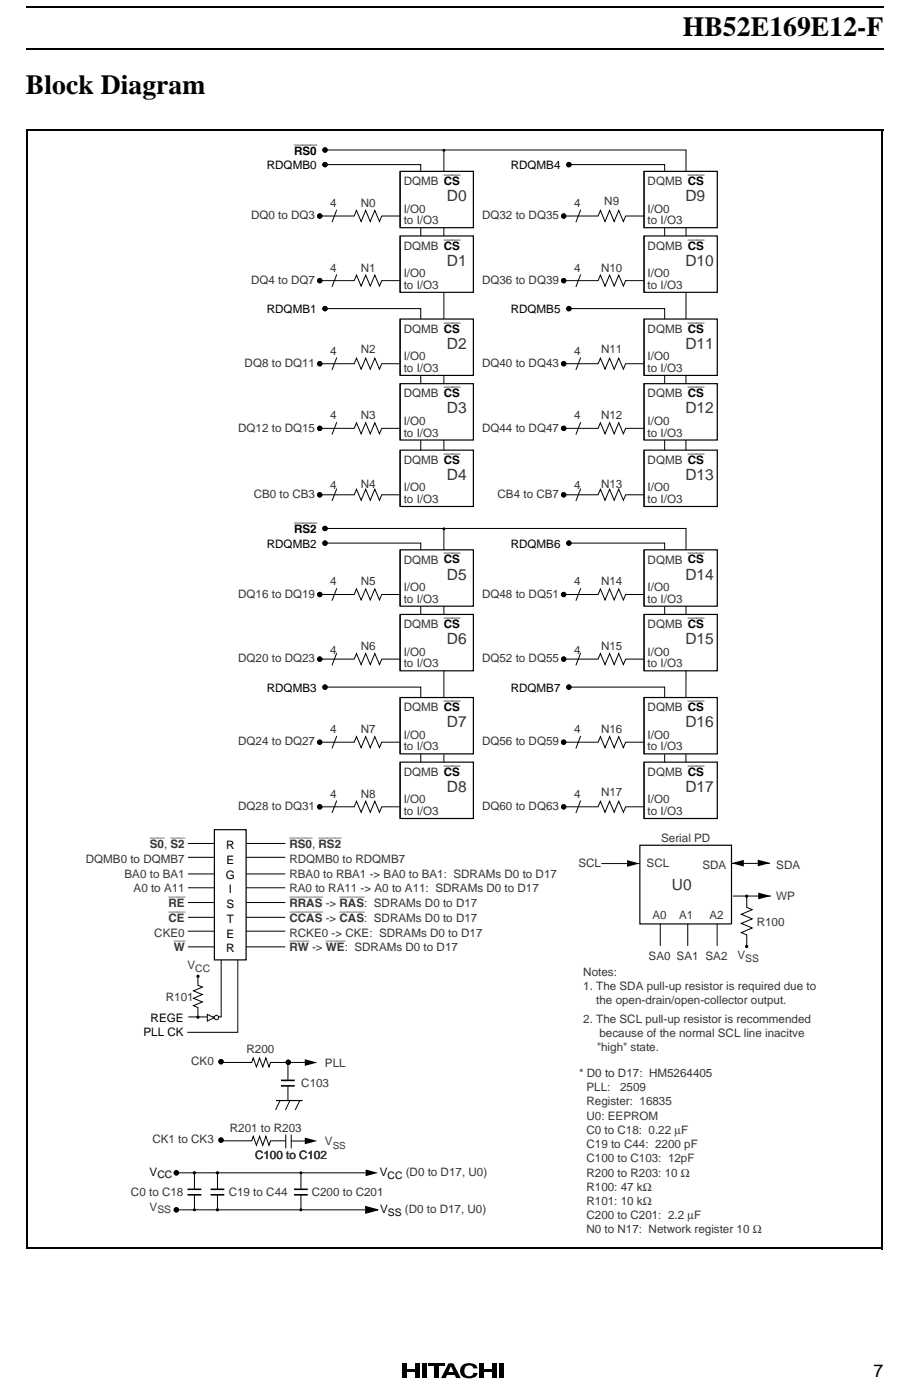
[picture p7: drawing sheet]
<svg xmlns="http://www.w3.org/2000/svg" width="162mm" height="249mm" viewBox="0 0 162 249" stroke-linecap="round" stroke-linejoin="round" font-family="sans-serif">
<path d="M4.6 1.3h152.5M4.6 8.7h152.5" fill="none" stroke="#000" stroke-width=".25"/>
<path d="M71.4 242.3h18.2v3.1h-18.2z" fill="#fff"/>
<g fill="#000">
<path d="M71.6 242.6h.7v2.6h-.7zM72.3 243.6h1.5v.4h-1.5zM73.8 242.6h.7v2.6h-.7zM75.1 242.6h.7v2.6h-.7zM77.2 242.6h.7v2.6h-.7zM79.5 244.2h1.4v.4h-1.4zM79.9 242.6h.7l1.3 2.6h-.8zM79.7 242.6h.7l-1.2 2.6h-.8zM82.2 242.9a2.11 2.11 0 0 1 2.5 .1l.2 .4h-.8a.6 .6 0 0 0-.7-.5 .94 .94 0 0 0-.8 1.3 .94 .94 0 0 0 1.4 .3l.1-.3h.8a1.22 1.22 0 0 1-1.5 1 1.36 1.36 0 0 1-1.5-.7 1.36 1.36 0 0 1 .3-1.6zM85.2 242.6h.8v2.6h-.8zM86 243.6h1.5v.4h-1.5zM87.5 242.6h.7v2.6h-.7z"/>
<path d="M88.7 242.6h.7v2.6h-.7z"/>
</g>
<path d="M76.1 242.8h2.9" fill="none" stroke="#000" stroke-width=".44"/>
<path d="M15.2 25.1h131.2v195h-131.2z" fill="#fff"/>
<path d="M39.3 170.7v10.2h-5.8" fill="none" stroke="#000" stroke-width=".18"/>
<g fill="#fff" stroke="#000" stroke-width=".18">
<path d="M33.4 150.1h17.3z"/>
<path d="M33.4 152.5h17.3z"/>
<path d="M33.4 155.5h17.3z"/>
<path d="M33.4 157.9h17.3z"/>
<path d="M33.4 160.6h17.3z"/>
<path d="M33.4 163.2h17.3z"/>
<path d="M33.4 165.7h17.3z"/>
<path d="M33.4 168.4h17.3z"/>
</g>
<path d="M57.8 29.3h17v13.2M78.9 26.7v53.9" fill="none" stroke="#000" stroke-width=".18"/>
<path d="M71.1 30.5h13v10h-13z" fill="#fff" stroke="#000" stroke-width=".21"/>
<g fill="#000">
<path d="M111.5 153l2.2 .6-2.2 .6zM130 153.6l2.2-.6v1.2zM134.7 152.9l2.2 .6-2.2 .6zM65 208.1l2.2 .6-2.2 .5z"/>
<circle cx="57.8" cy="26.7" r=".46"/>
<circle cx="57.8" cy="29.3" r=".46"/>
</g>
<g fill="none" stroke="#000" stroke-width=".18">
<circle cx="57.8" cy="26.7" r=".39"/>
<circle cx="57.8" cy="29.3" r=".39"/>
</g>
<path d="M36.9 180.5l1.2 .6-1.2 .5z" fill="#fff" stroke="#000" stroke-width=".18"/>
<g fill="none" stroke="#000" stroke-width=".18">
<path d="M31.3 208.6h33.7M31.3 215.2h33.7M65 214.6l2.2 .6-2.2 .6z"/>
<circle cx="31.3" cy="208.7" r=".39"/>
<circle cx="31.3" cy="215.2" r=".39"/>
</g>
<g fill="#000">
<path d="M65 214.6l2.2 .6-2.2 .6z"/>
<circle cx="31.3" cy="215.2" r=".46"/>
<circle cx="31.3" cy="208.7" r=".46"/>
</g>
<path d="M113.7 150.4h16.3v14h-16.3z" fill="#fff" stroke="#000" stroke-width=".21"/>
<g fill="none" stroke="#000" stroke-width=".18">
<path d="M56.8 38.4h6.2l.4-1 .8 2 .8-2 .8 2 .8-2 .8 2 .5-1h3.2M57.9 26.7h64v53.9M59.9 37.3l-.9 2.2M106.9 153.6h6.8M130 153.6h6.9M130.3 159.4h6.8M34.6 208.6v3M34.6 212.6v2.6M38.7 208.6v3M38.7 212.6v2.6M50.8 201.8v2.5M51.8 201.8v2.5"/>
<path d="M53.5 208.6v3M53.5 212.6v2.6"/>
<circle cx="56.8" cy="38.4" r=".39"/>
</g>
<g fill="#000">
<path d="M134.8 158.8l2.2 .6-2.2 .6z"/>
<circle cx="56.8" cy="38.4" r=".46"/>
<circle cx="34.6" cy="215.2" r=".26"/>
<circle cx="53.5" cy="215.2" r=".26"/>
<circle cx="53.5" cy="208.6" r=".26"/>
</g>
<path d="M33.3 211.6h2.5M33.3 212.6h2.5M37.4 211.6h2.5M37.4 212.6h2.5M52.3 211.6h2.4M52.3 212.6h2.4" fill="none" stroke="#000" stroke-width=".28"/>
<g fill="#000" stroke="#000" stroke-width=".18">
<circle cx="38.6" cy="208.6" r=".2"/>
<circle cx="38.6" cy="215.2" r=".2"/>
</g>
<circle cx="38.5" cy="181" r=".4" fill="#fff" stroke="#000" stroke-width=".18"/>
<circle cx="34.6" cy="208.6" r=".2" fill="#000" stroke="#000" stroke-width=".18"/>
<path d="M71.1 30.5v10M117.4 164.4v3.9M122.2 164.4v3.9M127.5 164.4v3.9" fill="none" stroke="#000" stroke-width=".18"/>
<circle cx="78.9" cy="26.8" r=".26" fill="#000"/>
<path d="M71.1 42h13v10h-13z" fill="#fff" stroke="#000" stroke-width=".21"/>
<circle cx="56.8" cy="49.9" r=".46" fill="#000"/>
<g fill="none" stroke="#000" stroke-width=".18">
<path d="M56.8 49.9h6.2l.4-1 .8 2 .8-2 .8 2 .8-2 .8 2 .5-1h3.2M57.8 54.9h17v25.3M59.9 48.8l-.9 2.2M71.1 42v10"/>
<circle cx="56.8" cy="49.9" r=".39"/>
</g>
<path d="M71.1 56.8h13v10h-13z" fill="#fff" stroke="#000" stroke-width=".21"/>
<g fill="#000">
<circle cx="57.8" cy="54.9" r=".46"/>
<circle cx="56.8" cy="64.7" r=".46"/>
</g>
<g fill="none" stroke="#000" stroke-width=".18">
<path d="M71.1 56.8v10M56.8 64.7h6.2l.4-1 .8 2 .8-2 .8 2 .8-2 .8 2 .5-1h3.2M59.9 63.6l-.9 2.2"/>
<circle cx="57.8" cy="54.9" r=".39"/>
<circle cx="56.8" cy="64.7" r=".39"/>
</g>
<path d="M71.1 68.3h13v10h-13z" fill="#fff" stroke="#000" stroke-width=".21"/>
<circle cx="56.8" cy="76.2" r=".46" fill="#000"/>
<g fill="none" stroke="#000" stroke-width=".18">
<path d="M56.8 76.2h6.2l.4-1 .8 2 .8-2 .8 2 .8-2 .8 2 .5-1h3.2M59.9 75.1l-.9 2.2M71.1 68.3v9.9"/>
<circle cx="56.8" cy="76.2" r=".39"/>
</g>
<path d="M71.1 80.1h13v10h-13z" fill="#fff" stroke="#000" stroke-width=".21"/>
<circle cx="56.8" cy="88" r=".46" fill="#000"/>
<g fill="none" stroke="#000" stroke-width=".18">
<path d="M101.1 29.3h17v13.2M56.8 88h6.2l.4-1 .8 2 .8-2 .8 2 .8-2 .8 2 .5-1h3.2M59.9 86.9l-.9 2.2M71.1 80.1v10"/>
<circle cx="56.8" cy="88" r=".39"/>
</g>
<path d="M114.5 30.5h13v10h-13z" fill="#fff" stroke="#000" stroke-width=".21"/>
<g fill="#000">
<circle cx="100.2" cy="38.4" r=".46"/>
<circle cx="101.1" cy="29.3" r=".46"/>
</g>
<g fill="none" stroke="#000" stroke-width=".18">
<path d="M100.2 38.4h6.1l.4-1 .8 2 .9-2 .8 2 .8-2 .8 2 .4-1h3.2M103.2 37.3l-.8 2.2M114.5 30.5v10"/>
<circle cx="100.2" cy="38.4" r=".39"/>
<circle cx="101.1" cy="29.3" r=".39"/>
</g>
<path d="M114.5 42h13v10h-13z" fill="#fff" stroke="#000" stroke-width=".21"/>
<circle cx="100.2" cy="49.9" r=".46" fill="#000"/>
<g fill="none" stroke="#000" stroke-width=".18">
<path d="M100.2 49.9h6.1l.4-1 .8 2 .9-2 .8 2 .8-2 .8 2 .4-1h3.2M101.1 54.9h17v25.3M103.2 48.8l-.8 2.2M114.5 42v10"/>
<circle cx="100.2" cy="49.9" r=".39"/>
</g>
<path d="M114.5 56.8h13v10h-13z" fill="#fff" stroke="#000" stroke-width=".21"/>
<g fill="#000">
<circle cx="101.1" cy="54.9" r=".46"/>
<circle cx="100.2" cy="64.7" r=".46"/>
</g>
<g fill="none" stroke="#000" stroke-width=".18">
<path d="M114.5 56.8v10M100.2 64.7h6.1l.4-1 .8 2 .9-2 .8 2 .8-2 .8 2 .4-1h3.2M103.2 63.6l-.8 2.2"/>
<circle cx="101.1" cy="54.9" r=".39"/>
<circle cx="100.2" cy="64.7" r=".39"/>
</g>
<path d="M114.5 68.3h13v10h-13z" fill="#fff" stroke="#000" stroke-width=".21"/>
<circle cx="100.2" cy="76.2" r=".46" fill="#000"/>
<g fill="none" stroke="#000" stroke-width=".18">
<path d="M100.2 76.2h6.1l.4-1 .8 2 .9-2 .8 2 .8-2 .8 2 .4-1h3.2M103.2 75.1l-.8 2.2M114.5 68.3v9.9"/>
<circle cx="100.2" cy="76.2" r=".39"/>
</g>
<path d="M114.5 80.1h13v10h-13z" fill="#fff" stroke="#000" stroke-width=".21"/>
<circle cx="100.2" cy="88" r=".46" fill="#000"/>
<g fill="none" stroke="#000" stroke-width=".18">
<path d="M57.8 96.6h17v13.2M78.9 94v42.4M100.2 88h6.1l.4-1 .8 2 .9-2 .8 2 .8-2 .8 2 .4-1h3.2M103.2 86.9l-.8 2.2M114.5 80.1v10"/>
<circle cx="100.2" cy="88" r=".39"/>
</g>
<path d="M71.1 97.8h13v10h-13z" fill="#fff" stroke="#000" stroke-width=".21"/>
<g fill="#000">
<circle cx="57.8" cy="94" r=".46"/>
<circle cx="57.8" cy="96.6" r=".46"/>
<circle cx="78.9" cy="94.1" r=".26"/>
<circle cx="56.8" cy="105.8" r=".46"/>
</g>
<g fill="none" stroke="#000" stroke-width=".18">
<path d="M57.9 94h64v42.4M71.1 97.8v10M56.8 105.8h6.2l.4-1 .8 1.9 .8-1.9 .8 1.9 .8-1.9 .8 1.9 .5-.9h3.2M59.9 104.7l-.9 2.2"/>
<circle cx="57.8" cy="94" r=".39"/>
<circle cx="57.8" cy="96.6" r=".39"/>
<circle cx="56.8" cy="105.8" r=".39"/>
</g>
<path d="M71.1 109.3h13v10h-13z" fill="#fff" stroke="#000" stroke-width=".21"/>
<circle cx="56.8" cy="117.3" r=".46" fill="#000"/>
<g fill="none" stroke="#000" stroke-width=".18">
<path d="M56.8 117.3h6.2l.4-1 .8 1.9 .8-1.9 .8 1.9 .8-1.9 .8 1.9 .5-.9h3.2M59.9 116.1l-.9 2.3M71.1 109.3v10M57.8 122.2h17v13.9"/>
<circle cx="56.8" cy="117.3" r=".39"/>
</g>
<path d="M71.1 124.1h13v10h-13z" fill="#fff" stroke="#000" stroke-width=".21"/>
<g fill="#000">
<circle cx="56.8" cy="132" r=".46"/>
<circle cx="57.8" cy="122.2" r=".46"/>
</g>
<g fill="none" stroke="#000" stroke-width=".18">
<path d="M56.8 132h6.2l.4-1 .8 2 .8-2 .8 2 .8-2 .8 2 .5-1h3.2M59.9 130.9l-.9 2.2M71.1 124.1v10"/>
<circle cx="56.8" cy="132" r=".39"/>
<circle cx="57.8" cy="122.2" r=".39"/>
</g>
<g fill="#fff" stroke="#000" stroke-width=".21">
<path d="M71.1 135.6h13v10h-13z"/>
<path d="M38.1 147.6h5.6v23.2h-5.6z"/>
</g>
<circle cx="56.8" cy="143.5" r=".46" fill="#000"/>
<g fill="none" stroke="#000" stroke-width=".18">
<path d="M101.1 96.6h17v13.2M71.1 135.6v10M56.8 143.5h6.2l.4-1 .8 2 .8-2 .8 2 .8-2 .8 2 .5-1h3.2M59.9 142.4l-.9 2.2"/>
<circle cx="56.8" cy="143.5" r=".39"/>
</g>
<path d="M114.5 97.8h13v10h-13z" fill="#fff" stroke="#000" stroke-width=".21"/>
<g fill="#000">
<circle cx="101.1" cy="96.6" r=".46"/>
<circle cx="100.2" cy="105.8" r=".46"/>
</g>
<g fill="none" stroke="#000" stroke-width=".18">
<path d="M114.5 97.8v10M100.2 105.8h6.1l.4-1 .8 1.9 .9-1.9 .8 1.9 .8-1.9 .8 1.9 .4-.9h3.2M103.2 104.7l-.8 2.2"/>
<circle cx="101.1" cy="96.6" r=".39"/>
<circle cx="100.2" cy="105.8" r=".39"/>
</g>
<path d="M114.5 109.3h13v10h-13z" fill="#fff" stroke="#000" stroke-width=".21"/>
<circle cx="100.2" cy="117.3" r=".46" fill="#000"/>
<g fill="none" stroke="#000" stroke-width=".18">
<path d="M100.2 117.3h6.1l.4-1 .8 1.9 .9-1.9 .8 1.9 .8-1.9 .8 1.9 .4-.9h3.2M103.2 116.1l-.8 2.3M114.5 109.3v10M101.1 122.2h17v13.9"/>
<circle cx="100.2" cy="117.3" r=".39"/>
</g>
<path d="M114.5 124.1h13v10h-13z" fill="#fff" stroke="#000" stroke-width=".21"/>
<g fill="#000">
<circle cx="100.2" cy="132" r=".46"/>
<circle cx="101.1" cy="122.2" r=".46"/>
</g>
<g fill="none" stroke="#000" stroke-width=".18">
<path d="M100.2 132h6.1l.4-1 .8 2 .9-2 .8 2 .8-2 .8 2 .4-1h3.2M103.2 130.9l-.8 2.2M114.5 124.1v10"/>
<circle cx="100.2" cy="132" r=".39"/>
<circle cx="101.1" cy="122.2" r=".39"/>
</g>
<path d="M114.5 135.6h13v10h-13z" fill="#fff" stroke="#000" stroke-width=".21"/>
<g fill="#000">
<path d="M54.2 188.4l2.2 .6-2.2 .6zM54.2 202.4l2.2 .6-2.2 .6z"/>
<circle cx="100.2" cy="143.5" r=".46"/>
<circle cx="39.3" cy="188.9" r=".46"/>
<circle cx="51.2" cy="189" r=".46"/>
<circle cx="39.3" cy="202.8" r=".46"/>
</g>
<g fill="none" stroke="#000" stroke-width=".18">
<path d="M114.5 135.6v10M100.2 143.5h6.1l.4-1 .8 2 .9-2 .8 2 .8-2 .8 2 .4-1h3.2M103.2 142.4l-.8 2.2M132.7 159.5v1.9l1 .4-1.9 .9 1.9 .8-1.9 .8 1.9 .8-1.9 .8 .9 .4v2.1M35.2 173.7v1.6l.8 .3-1.6 .7 1.6 .6-1.6 .7 1.6 .6-1.6 .7 .8 .3v1.7M42.3 170.7v12.9h-9M39.3 189h5.4l.3-.8 .6 1.6 .5-1.6 .6 1.6 .6-1.6 .5 1.6 .3-.8h6.3M49.8 195.8l-.8 1.7M51.2 189.3v2.9M51.2 193.2v2.7M51.5 195.8l-.8 1.7M53.3 195.8l-.8 1.7"/>
<path d="M39.3 203h5.4l.3-.8 .6 1.6 .5-1.6 .6 1.6 .6-1.6 .5 1.6 .3-.8h2.7M51.7 203h3.4"/>
<circle cx="100.2" cy="143.5" r=".39"/>
<circle cx="39.3" cy="188.9" r=".39"/>
<circle cx="51.2" cy="189" r=".39"/>
<circle cx="39.3" cy="202.8" r=".39"/>
</g>
<g fill="#000" stroke="#000" stroke-width=".18">
<circle cx="132.7" cy="159.4" r=".2"/>
<circle cx="35.2" cy="173.7" r=".2"/>
<circle cx="132.7" cy="168.4" r=".2"/>
<circle cx="35.2" cy="181" r=".2"/>
</g>
<path d="M49.9 192.2h2.5M49.9 193.2h2.5" fill="none" stroke="#000" stroke-width=".28"/>
<path d="M49.1 195.8h4.7" fill="none" stroke="#000" stroke-width=".21"/>
<path d="M4.8 22.9v199.2M4.8 23.1h152.2M156.8 23.1v199.1M4.6 222.1h152.2" fill="none" stroke="#000" stroke-width=".34"/>
<g font-size="4.9">
<text x="121.4" y="6.4">HB52E169E12-F</text>
<text x="4.6" y="16.7">Block Diagram</text>
</g>
<text font-size="3.2" x="155.2" y="244.9">7</text>
<g font-size="2.8" fill="#363539">
<text x="79.5" y="35.8">D0</text>
<text x="121.8" y="35.8">D9</text>
<text x="79.5" y="47.3">D1</text>
<text x="121.8" y="47.3">D10</text>
<text x="79.5" y="62.1">D2</text>
<text x="121.8" y="62.1">D11</text>
<text x="79.5" y="73.6">D3</text>
<text x="121.8" y="73.6">D12</text>
<text x="79.5" y="85.4">D4</text>
<text x="121.8" y="85.4">D13</text>
<text x="79.5" y="103.1">D5</text>
<text x="121.8" y="103.1">D14</text>
<text x="79.5" y="114.6">D6</text>
<text x="121.8" y="114.6">D15</text>
<text x="79.5" y="129.4">D7</text>
<text x="121.8" y="129.4">D16</text>
<text x="79.5" y="140.9">D8</text>
<text x="121.8" y="140.9">D17</text>
<text x="119.4" y="158.3">U0</text>
</g>
<g font-size="2.1">
<text x="52.3" y="27.5">RS0</text>
<text x="47.4" y="30.1">RDQMB0</text>
<text x="90.8" y="30.1">RDQMB4</text>
<text x="122.2" y="32.9">CS</text>
<text x="122.2" y="44.4">CS</text>
<text x="47.4" y="55.7">RDQMB1</text>
<text x="90.8" y="55.7">RDQMB5</text>
<text x="122.2" y="59.2">CS</text>
<text x="122.2" y="70.7">CS</text>
<text x="52.3" y="94.8">RS2</text>
<text x="47.4" y="97.4">RDQMB2</text>
<text x="90.8" y="97.4">RDQMB6</text>
<text x="122.2" y="100.2">CS</text>
<text x="122.2" y="111.7">CS</text>
<text x="47.4" y="123">RDQMB3</text>
<text x="90.8" y="123">RDQMB7</text>
<text x="122.2" y="126.5">CS</text>
<text x="40.2" y="151">R</text>
<text x="40.3" y="153.7">E</text>
<text x="40.2" y="156.3">G</text>
<text x="40.3" y="161.5">S</text>
<text x="40.7" y="158.9">I</text>
<text x="40.3" y="166.8">E</text>
<text x="40.3" y="164.2">T</text>
<text x="40.2" y="169.4">R</text>
<text x="25.5" y="184.4">PLL CK</text>
<text x="26.8" y="181.7">REGE</text>
<text x="26.6" y="209.2">V</text>
<text x="67.5" y="209.2">V</text>
<text x="67.5" y="215.8">V</text>
</g>
<g font-size="2.1" fill="#363539">
<text x="71.8" y="32.9">DQMB CS</text>
<text x="115.1" y="32.9">DQMB</text>
<text x="44.6" y="39">DQ0 to DQ3</text>
<text x="58.7" y="36.8">4</text>
<text x="64.1" y="36.8">N0</text>
<text x="71.8" y="37.8">I/O0</text>
<text x="71.8" y="39.9">to I/O3</text>
<text x="85.7" y="39">DQ32 to DQ35</text>
<text x="102" y="36.8">4</text>
<text x="107.4" y="36.5">N9</text>
<text x="115.1" y="37.8">I/O0</text>
<text x="115.1" y="39.9">to I/O3</text>
<text x="71.8" y="44.4">DQMB CS</text>
<text x="115.1" y="44.4">DQMB</text>
<text x="44.6" y="50.5">DQ4 to DQ7</text>
<text x="58.7" y="48.3">4</text>
<text x="64.1" y="48.3">N1</text>
<text x="71.8" y="49.3">I/O0</text>
<text x="71.8" y="51.4">to I/O3</text>
<text x="85.7" y="50.5">DQ36 to DQ39</text>
<text x="102" y="48.3">4</text>
<text x="106.8" y="48.3">N10</text>
<text x="115.1" y="49.3">I/O0</text>
<text x="115.1" y="51.4">to I/O3</text>
<text x="71.8" y="59.2">DQMB CS</text>
<text x="115.1" y="59.2">DQMB</text>
<text x="43.5" y="65.3">DQ8 to DQ11</text>
<text x="58.7" y="63.1">4</text>
<text x="64.1" y="62.8">N2</text>
<text x="71.8" y="64.1">I/O0</text>
<text x="85.7" y="65.3">DQ40 to DQ43</text>
<text x="102" y="63.1">4</text>
<text x="106.8" y="62.8">N11</text>
<text x="115.1" y="64.1">I/O0</text>
<text x="71.8" y="66.2">to I/O3</text>
<text x="71.8" y="70.7">DQMB CS</text>
<text x="115.1" y="66.2">to I/O3</text>
<text x="115.1" y="70.7">DQMB</text>
<text x="42.3" y="76.8">DQ12 to DQ15</text>
<text x="58.7" y="74.6">4</text>
<text x="64.1" y="74.6">N3</text>
<text x="71.8" y="75.6">I/O0</text>
<text x="71.8" y="77.7">to I/O3</text>
<text x="85.7" y="76.8">DQ44 to DQ47</text>
<text x="102" y="74.6">4</text>
<text x="106.8" y="74.6">N12</text>
<text x="115.1" y="75.6">I/O0</text>
<text x="115.1" y="77.7">to I/O3</text>
<text x="71.8" y="82.5">DQMB CS</text>
<text x="115.1" y="82.5">DQMB CS</text>
<text x="45.1" y="88.6">CB0 to CB3</text>
<text x="58.7" y="87.1">4</text>
<text x="64.1" y="86.7">N4</text>
<text x="71.8" y="87.4">I/O0</text>
<text x="71.8" y="89.5">to I/O3</text>
<text x="88.4" y="88.6">CB4 to CB7</text>
<text x="102" y="87.1">4</text>
<text x="106.8" y="86.7">N13</text>
<text x="115.1" y="87.4">I/O0</text>
<text x="115.1" y="89.5">to I/O3</text>
<text x="71.8" y="100.3">DQMB CS</text>
<text x="115.1" y="100.3">DQMB</text>
<text x="42.3" y="106.3">DQ16 to DQ19</text>
<text x="58.7" y="104.2">4</text>
<text x="64.1" y="104.2">N5</text>
<text x="71.8" y="105.2">I/O0</text>
<text x="71.8" y="107.2">to I/O3</text>
<text x="85.7" y="106.3">DQ48 to DQ51</text>
<text x="102" y="104.2">4</text>
<text x="106.8" y="104.2">N14</text>
<text x="115.1" y="105.2">I/O0</text>
<text x="115.1" y="107.2">to I/O3</text>
<text x="71.8" y="111.8">DQMB CS</text>
<text x="115.1" y="111.8">DQMB</text>
<text x="42.3" y="117.8">DQ20 to DQ23</text>
<text x="58.7" y="116.3">4</text>
<text x="64.1" y="115.6">N6</text>
<text x="71.8" y="116.6">I/O0</text>
<text x="71.8" y="118.7">to I/O3</text>
<text x="85.7" y="117.8">DQ52 to DQ55</text>
<text x="102" y="116.3">4</text>
<text x="106.8" y="115.6">N15</text>
<text x="115.1" y="116.6">I/O0</text>
<text x="115.1" y="118.7">to I/O3</text>
<text x="58.7" y="130.4">4</text>
<text x="64.1" y="130.4">N7</text>
<text x="71.8" y="131.4">I/O0</text>
<text x="71.8" y="126.5">DQMB CS</text>
<text x="102" y="130.4">4</text>
<text x="106.8" y="130.4">N16</text>
<text x="115.1" y="131.4">I/O0</text>
<text x="115.1" y="126.5">DQMB</text>
<text x="42.3" y="132.6">DQ24 to DQ27</text>
<text x="71.8" y="133.5">to I/O3</text>
<text x="85.7" y="132.6">DQ56 to DQ59</text>
<text x="115.1" y="133.5">to I/O3</text>
<text x="58.7" y="141.9">4</text>
<text x="64.1" y="141.9">N8</text>
<text x="71.8" y="142.9">I/O0</text>
<text x="71.8" y="138">DQMB CS</text>
<text x="102" y="141.9">4</text>
<text x="106.8" y="141.6">N17</text>
<text x="115.1" y="142.9">I/O0</text>
<text x="115.1" y="138">DQMB CS</text>
<text x="42.3" y="144.1">DQ28 to DQ31</text>
<text x="71.8" y="145">to I/O3</text>
<text x="85.7" y="144.1">DQ60 to DQ63</text>
<text x="115.1" y="145">to I/O3</text>
<text x="117.5" y="149.7">Serial PD</text>
<text x="15.2" y="153.5">DQMB0 to DQMB7</text>
<text x="26.6" y="150.9">S0, S2</text>
<text x="51.5" y="150.9">RS0, RS2</text>
<text x="51.5" y="153.5">RDQMB0 to RDQMB7</text>
<text x="102.8" y="154.2">SCL</text>
<text x="114.9" y="154.2">SCL</text>
<text x="124.9" y="154.6">SDA</text>
<text x="138" y="154.6">SDA</text>
<text x="22.1" y="156.1">BA0 to BA1</text>
<text x="23.7" y="158.7">A0 to A11</text>
<text x="30" y="161.4">RE</text>
<text x="51.5" y="156.1">RBA0 to RBA1 -&gt; BA0 to BA1: SDRAMs D0 to D17</text>
<text x="51.5" y="158.7">RA0 to RA11 -&gt; A0 to A11: SDRAMs D0 to D17</text>
<text x="51.5" y="161.4">RRAS -&gt; RAS: SDRAMs D0 to D17</text>
<text x="138" y="160.1">WP</text>
<text x="27.4" y="166.6">CKE0</text>
<text x="30" y="164">CE</text>
<text x="51.5" y="164">CCAS -&gt; CAS: SDRAMs D0 to D17</text>
<text x="51.5" y="166.6">RCKE0 -&gt; CKE: SDRAMs D0 to D17</text>
<text x="116" y="163.6">A0</text>
<text x="120.7" y="163.6">A1</text>
<text x="126.1" y="163.6">A2</text>
<text x="134.5" y="164.7">R100</text>
<text x="30.9" y="169.3">W</text>
<text x="33.3" y="172.4">V</text>
<text x="51.5" y="169.3">RW -&gt; WE: SDRAMs D0 to D17</text>
<text x="103.7" y="173.6">Notes:</text>
<text x="115.3" y="170.8">SA0 SA1 SA2</text>
<text x="131.1" y="170.7">V</text>
<text x="29.5" y="178.1">R101</text>
<text x="103.7" y="176.2">1. The SDA pull-up resistor is required due to</text>
<text x="106" y="178.7">the open-drain/open-collector output.</text>
<text x="103.7" y="181.9">2. The SCL pull-up resistor is recommended</text>
<text x="106.6" y="184.4">because of the normal SCL line inacitve</text>
<text x="34" y="189.5">CK0</text>
<text x="43.8" y="187.4">R200</text>
<text x="57.8" y="189.7">PLL</text>
<text x="102.9" y="191.6">* D0 to D17: HM5264405</text>
<text x="106.1" y="187">&quot;high&quot; state.</text>
<text x="53.6" y="193.4">C103</text>
<text x="104.2" y="194.1">PLL:</text>
<text x="104.2" y="196.7">Register: 16835</text>
<text x="110.2" y="194.1">2509</text>
<text x="27.1" y="203.4">CK1 to CK3</text>
<text x="40.9" y="201.3">R201 to R203</text>
<text x="57.8" y="203.7">V</text>
<text x="104.2" y="199.2">U0: EEPROM</text>
<text x="104.2" y="201.7">C0 to C18: 0.22 µF</text>
<text x="45.3" y="206.3">C100 to C102</text>
<text x="104.2" y="204.2">C19 to C44: 2200 pF</text>
<text x="104.2" y="206.8">C100 to C103: 12pF</text>
<text x="104.2" y="209.3">R200 to R203: 10 Ω</text>
<text x="23.3" y="212.7">C0 to C18</text>
<text x="26.6" y="215.4">V</text>
<text x="40.7" y="212.7">C19 to C44</text>
<text x="55.4" y="212.7">C200 to C201</text>
<text x="104.2" y="211.8">R100: 47 kΩ</text>
<text x="104.2" y="214.4">R101: 10 kΩ</text>
<text x="104.2" y="219.4">N0 to N17: Network register 10 Ω</text>
<text x="104.2" y="216.9">C200 to C201: 2.2 µF</text>
</g>
<g font-size="1.8" fill="#363539">
<text x="34.7" y="172.9">CC</text>
<text x="132.4" y="171.1">SS</text>
<text x="28" y="215.9">SS</text>
</g>
<g font-size="1.8">
<text x="28" y="209.6">CC</text>
<text x="68.9" y="209.7">CC (D0 to D17, U0)</text>
<text x="68.9" y="216.3">SS (D0 to D17, U0)</text>
</g>
<text font-size="1.7" fill="#363539" x="59.1" y="204.3">SS</text>
</svg>
